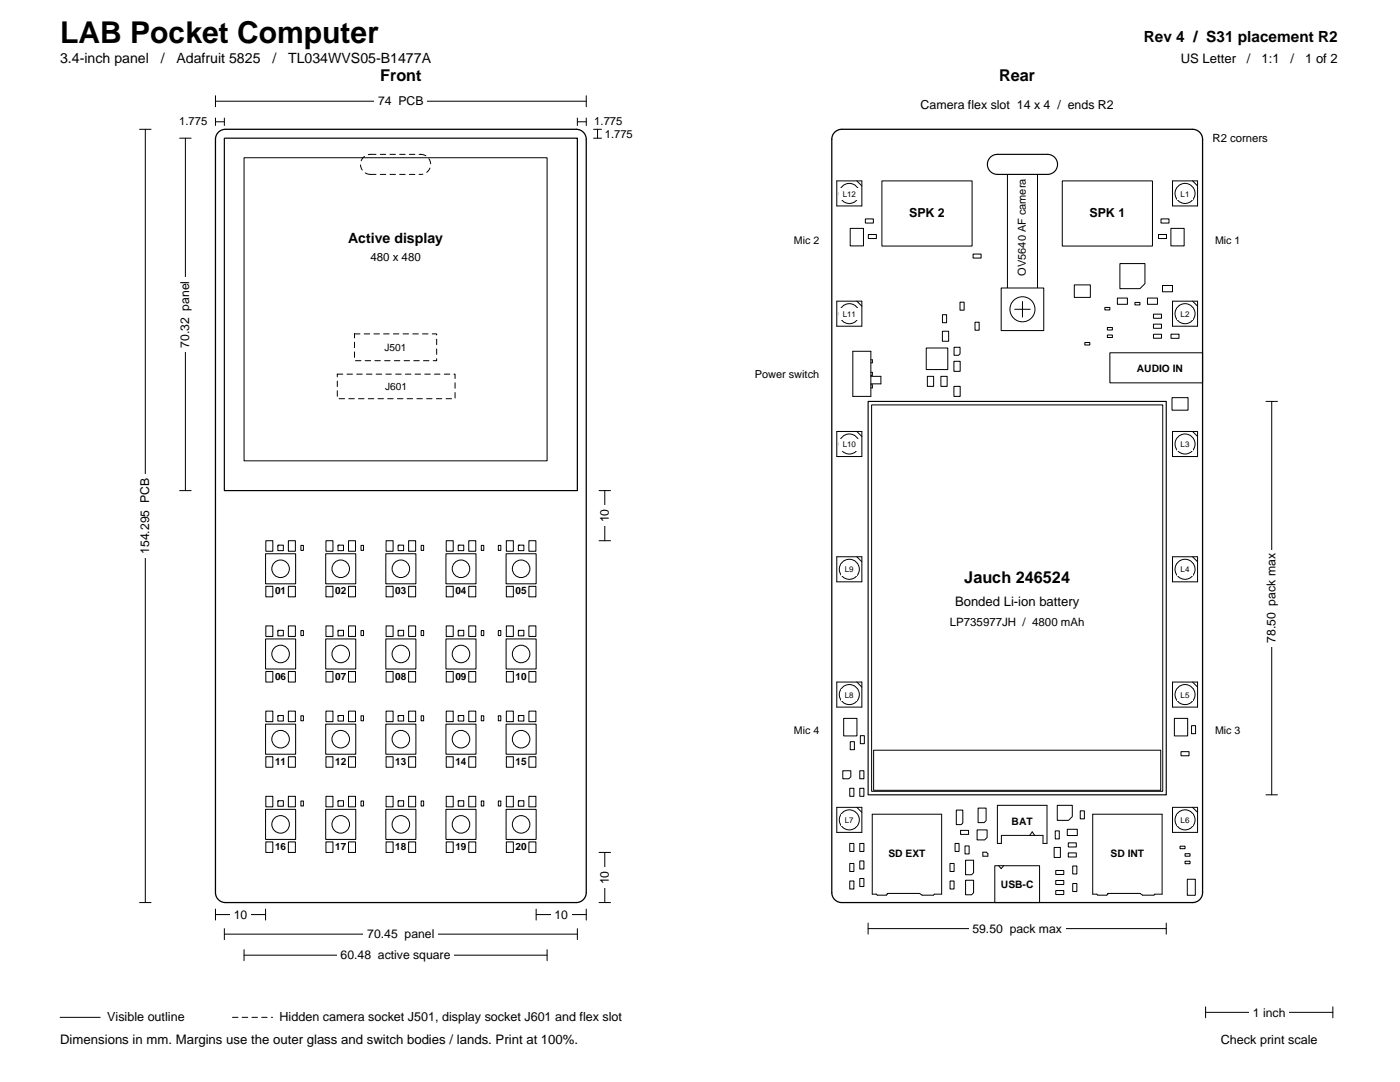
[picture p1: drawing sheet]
<svg xmlns="http://www.w3.org/2000/svg" width="279mm" height="216mm" viewBox="0 0 279 216" stroke-linecap="round" stroke-linejoin="round" font-family="sans-serif">
<g fill="none" stroke="#000" stroke-width=".2">
<path d="M48 39.5h2v1.2h-2zM51.7 37.2h1.6v.8h-1.6zM52.2 39.9h.6v.3h-.6zM52.7 34.7h1.6v.8h-1.6zM55.2 36.7h1.6v.8h-1.6zM55.2 38.7h1.6v.8h-1.6zM56.2 34.7h1.6v.8h-1.6zM59 38h2v1.2h-2zM59.7 35.7h1.6v.8h-1.6zM59.7 31.7h1.6v.8h-1.6zM59.7 33.7h1.6v.8h-1.6zM63.2 34.2h1.6v.8h-1.6z"/>
<path d="M63.2 36.2h1.6v.8h-1.6zM63.2 32.2h1.6v.8h-1.6zM63.2 38.2h1.6v.8h-1.6zM66.7 33.2h1.6v.8h-1.6zM66.7 37.2h1.6v.8h-1.6zM66.7 35.2h1.6v.8h-1.6zM68.2 31.2h1.6v.8h-1.6zM69.2 39.2h1.6v.8h-1.6zM69.2 29.2h1.6v.8h-1.6zM70 33.8h1v.5h-1zM70.1 35.8h.8v1.6h-.8zM87.2 38.7h1.6v.8h-1.6z"/>
<path d="M87.2 32.7h1.6v.8h-1.6zM87.2 34.7h1.6v.8h-1.6zM87.2 36.7h1.6v.8h-1.6zM90.6 31.3h.8v1.6h-.8zM90.7 38.7h1.6v.8h-1.6zM90.7 36.7h1.6v.8h-1.6zM90.7 34.7h1.6v.8h-1.6zM94.2 38.7h1.6v.8h-1.6zM94.2 36.7h1.6v.8h-1.6zM97.5 37.8h1v.5h-1zM97.7 39.7h1.6v.8h-1.6zM46.2 46.4h.6v.3h-.6z"/>
<path d="M46.2 44.9h.6v.3h-.6zM46.7 59.7h1.6v.8h-1.6zM47.2 42.7h1.6v.8h-1.6zM48.1 44.8h.8v1.6h-.8zM48.2 50.7h1.6v.8h-1.6zM48.8 48.1h.4v1h-.4zM50 44.1h9l.9 1v2.9h-9.9zM50.3 52.9h4.4v5.3h-5.3v-4.3zM51.5 41.3h1v.5h-1zM51.7 59.4h.6v.3h-.6zM51.7 50.7h1.6v.8h-1.6zM53.7 59.4h.6v.3h-.6z"/>
<path d="M54.5 40.8h1v.5h-1zM55.5 50.3h1v.5h-1zM55.7 59.4h.6v.3h-.6zM57.2 40.7h1.6v.8h-1.6zM58 51.6l.5-.5h7.5v8h-8zM60.5 40.5h2v1.2h-2zM61.1 43.8h.8v1.6h-.8zM62.6 47.3h.8v1.6h-.8zM63.5 44.5h2v1.2h-2zM64.7 40.2h1.6v.8h-1.6zM64.7 42.2h1.6v.8h-1.6zM65.1 47.8h.8v1.6h-.8z"/>
<path d="M68 49.5h2v1.2h-2zM68.2 45.5l.4-.4h1.2v2.9h-1.6zM68.2 57l.4-.4h1.2v2.9h-1.6zM68.8 41.3h2.2v2.5h-3v-1.7zM69.2 52.1h1v2.9h-1.3v-2.5zM86.8 52.2h1.4v1.8h-1.4zM86.9 56.1h.8v1.6h-.8zM87.1 42.4h7.8v4.4h-6.8l-1-1zM87.2 52.9h.6l-.3 .5zM87.2 53.4h.6M87.2 49.7h1.6v.8h-1.6zM87.5 52.6v.3"/>
<path d="M87.5 53.4v.2M89.4 56.1h.8v1.6h-.8zM89.7 53.7h1.6v.8h-1.6zM90.5 49.8h1v.5h-1zM91.7 51.4h1.6v.8h-1.6zM91.9 56.1h.8v1.6h-.8zM95.7 58.7h1.6v.8h-1.6zM96.1 46.3h.8v1.6h-.8zM96.7 43.7h1.6v.8h-1.6zM96.7 41.7h1.6v.8h-1.6zM97.8 49.7h3.4v7.8h-4.4v-6.8zM98.7 47.7h1.6v.8h-1.6z"/>
<path d="M98.7 45.7h1.6v.8h-1.6zM99.2 59.2h1.6v.8h-1.6zM100.2 41.7h1.6v.8h-1.6zM100.2 43.7h1.6v.8h-1.6zM102.2 45.7h1.6v.8h-1.6zM102.2 47.7h1.6v.8h-1.6zM103.8 57.7h1.4v1.8h-1.4zM104.1 58.4h.7l-.3 .5zM104.1 58.9h.7M104.2 51.2h1.6v.8h-1.6zM104.2 55.2h1.6v.8h-1.6zM104.2 53.2h1.6v.8h-1.6z"/>
<path d="M104.5 58.1v.3M104.5 58.9v.2M105.7 49.2h1.6v.8h-1.6zM106.7 59.2h1.6v.8h-1.6zM106.7 57.2h1.6v.8h-1.6zM107.6 54.4h1.1v1.3h-1.4v-1zM110.1 57.3h.8v1.6h-.8zM112.5 58.8h1v.5h-1zM46.7 65.7h1.6v.8h-1.6zM46.7 63.7h1.6v.8h-1.6zM46.7 67.7h1.6v.8h-1.6zM46.7 61.7h1.6v.8h-1.6z"/>
<path d="M46.7 69.7h1.6v.8h-1.6zM50.2 69.7h1.6v.8h-1.6zM50.6 76.3h.8v1.6h-.8zM52.2 71.7h1.6v.8h-1.6zM52.2 73.7h1.6v.8h-1.6zM52.8 60.7h3.4v7.8h-4.4v-6.8zM53.2 77.7h1.6v.8h-1.6zM53.2 75.7h1.6v.8h-1.6zM53.7 69.7h1.6v.8h-1.6zM56.3 79.7h1.4v1.8h-1.4zM56.3 75.7h1.4v1.8h-1.4zM56.7 76.4h.6l-.3 .5z"/>
<path d="M56.7 76.9h.6M57 76.1v.3M57 76.9v.2M57.2 69.7h1.6v.8h-1.6zM58.7 61.2h1.4v1.8h-1.4zM58.8 77.7h1.4v1.8h-1.4zM58.8 73.7h1.4v1.8h-1.4zM59 61.9h.8l-.4 .5zM59 62.4h.8M59.2 78.4h.6l-.3 .5zM59.2 78.9h.6M59.2 74.4h.6l-.3 .5z"/>
<path d="M59.2 74.9h.6M59.4 61.6v.3M59.4 62.4v.2M59.5 74.1v.3M59.5 74.9v.2M59.5 78.1v.3M59.5 78.9v.2M59.6 65.6h1.4v1.8h-1.4zM59.9 66.3h.8l-.4 .5zM59.9 66.8h.8M60.3 66v.3M60.3 66.8v.2"/>
<path d="M60.5 70h1.4v1.8h-1.4zM60.9 70.7h.6l-.3 .5zM60.9 71.2h.6M61.2 70.4v.3M61.2 71.2v.2M61.3 78.2h1.4v1.8h-1.4zM61.4 60.8h3.2v2.5h-2.6l-.6-.6zM61.4 74.4h1.4v1.8h-1.4zM61.6 78.9h.8l-.4 .5zM61.6 79.4h.8M61.8 75.1h.6l-.3 .5zM61.8 75.6h.6"/>
<path d="M62 78.6v.3M62 79.4v.2M62.1 74.8v.3M62.1 75.6v.2M62.4 66.1h1.2v2h-1.2zM64.1 72.8h.8v1.6h-.8zM64.1 77.8h.8v1.6h-.8zM65.2 65.7h1.6v.8h-1.6zM65.2 70.2h1.6v.8h-1.6zM66.1 61.3h.8v1.6h-.8zM67.2 67.7h1.6v.8h-1.6zM68.1 61.2h1.4v1.8h-1.4z"/>
<path d="M68.4 61.9h.7l-.3 .5zM68.4 62.4h.7M68.7 64.7h1.6v.8h-1.6zM68.8 61.6v.3M68.8 62.4v.2M86.9 61.2h1.4v1.8h-1.4zM87.2 61.9h.8l-.4 .5zM87.2 62.4h.8M87.6 61.6v.3M87.6 62.4v.2M88.7 70h1.4v1.8h-1.4zM89.1 70.7h.6l-.3 .5z"/>
<path d="M89.1 71.2h.6M89.4 60.6h1.2v2h-1.2zM89.4 70.4v.3M89.4 71.2v.2M89.7 65l.4-.4h1.2v2.9h-1.6zM92 62.8h1v.5h-1zM92.3 68.6h2.4l.7 .8v2.4l-.7 .7h-2.4l-.8-.7v-2.4zM93.2 60.7h1.6v.8h-1.6zM93.7 66.7h1.6v.8h-1.6zM93.9 79.9h1v.5h-1zM94.1 76.7h2.8v1.8h-2.8zM94.2 64.7h1.6v.8h-1.6z"/>
<path d="M94.8 77.6h.3M95.1 77v1.1M95.1 77.6l.6-.4v.8zM95.2 74.7h1.6v.8h-1.6zM95.7 77.6h.5M96.3 61.2h1.4v1.8h-1.4zM96.7 61.9h.7l-.4 .5zM96.7 62.4h.7M97 61.6v.3M97 62.4v.2M97.2 65.6h1.4v1.8h-1.4zM97.6 66.3h.6l-.3 .5z"/>
<path d="M97.6 66.8h.6M97.9 66v.3M97.9 66.8v.2M98.1 70h1.4v1.8h-1.4zM98.5 70.7h.6l-.3 .5zM98.5 71.2h.6M98.8 70.4v.3M98.8 71.2v.2M98.9 78.1h1.2v2h-1.2zM99 74.4h1.4v1.8h-1.4zM99.3 75.1h.7l-.3 .5zM99.3 75.6h.7"/>
<path d="M99.6 65.3h.8v1.6h-.8zM99.7 74.8v.3M99.7 75.6v.2M99.9 62.1l.5-.5h1.8v2h-2.3zM101.5 77.8h1v.5h-1zM101.6 74.8h.8v1.6h-.8zM103.9 74.3h3.2v1.6h-3.2zM104.2 77.2h1.6v.8h-1.6zM104.3 65.2h3.4v7.8h-4.4v-6.8zM104.3 61.7h1.4v1.8h-1.4zM104.7 62.4h.6l-.3 .5zM104.7 62.9h.6"/>
<path d="M105 62.1v.3M105 62.9v.2M107.2 61.2h1.6v.8h-1.6zM107.2 63.2h1.6v.8h-1.6zM108.6 75.8h.8v1.6h-.8zM110.7 68.7h1.6v.8h-1.6zM110.7 64.7h1.6v.8h-1.6zM110.7 72.7h1.6v.8h-1.6zM110.7 66.7h1.6v.8h-1.6zM110.7 62.7h1.6v.8h-1.6zM110.7 60.7h1.6v.8h-1.6zM112.5 70.8h1v.5h-1z"/>
<path d="M112.6 75.8h.8v1.6h-.8zM53.1 80.3h.8v1.6h-.8zM55.7 83.2h1.6v.8h-1.6zM56.1 94.8h.8v1.6h-.8zM56.6 89.8h.8v1.6h-.8zM56.7 80.4h.6l-.3 .5zM56.7 80.9h.6M57 80.1v.3M57 80.9v.2M58.1 93.3h.8v1.6h-.8zM58.8 81.7h1.4v1.8h-1.4zM58.9 86.1h1.2v2h-1.2z"/>
<path d="M59.2 82.4h.6l-.3 .5zM59.2 82.9h.6M59.5 82.1v.3M59.5 82.9v.2M60.4 94.1h1.2v2h-1.2zM60.4 90.1h1.2v2h-1.2zM61.4 82.1h1.2v2h-1.2zM61.4 86.1h1.2v2h-1.2zM62.9 89.9h4.3v4.3h-4.3zM64.3 81.1h2.5v3h-2.5zM65.2 85.6h.9v2.9h-1.2v-2.5zM66 95.3h1v.5h-1z"/>
<path d="M90.9 82.1h1.2v2h-1.2zM93.5 86.1h9v10h-10v-9zM94.1 81.2h1.6v.9h-1.6zM94.8 84.4h1v.5h-1zM95.1 82.9h1v.5h-1zM97.5 83.8h1v.5h-1zM97.5 82.4h1v.5h-1zM99.5 81.6h2v1.6h-2zM100 84.3h1v.5h-1zM100.1 81.6h.8v1.6h-.8zM102.3 80.4h.8v1.6h-.8zM102.4 83.6h.6v1h-.6z"/>
<path d="M103.9 91.5h1.1v.5h-1.1zM103.9 93h1.1v.5h-1.1zM103.9 94.6h1.1v.5h-1.1zM104 96.3h1v.5h-1zM106.1 80.2l1.1-1h4.3v5.3h-5.4zM106.4 93.1h1.1v.5h-1.1zM106.4 91.4h1.1v.5h-1.1zM106.5 95.3h1v.5h-1zM106.8 85.6h3v4.9h-4v-3.9zM108.9 93.8h3.2v2.5h-2.6l-.6-.6zM109 91.8h1v.5h-1zM112.4 90.1h1.2v2h-1.2z"/>
<path d="M112.4 86.1h1.2v2h-1.2zM53 110.5h6v6h-6zM53.1 117h1.4v2.1h-1.4zM53.1 107.9h1.4v2.1h-1.4zM55.5 108.8h1v1.1h-1zM55.7 108.8l-.2 .2M57.6 117h1.4v2.1h-1.4zM57.6 107.9h1.4v2.1h-1.4zM60.1 108.8h.5v1h-.5zM65 110.5h6v6h-6zM65.1 117h1.3v2.1h-1.3zM65.1 107.9h1.3v2.1h-1.3z"/>
<path d="M67.5 108.8h1.1v1.1h-1.1zM67.7 108.8l-.2 .2M69.5 117h1.4v2.1h-1.4zM69.5 107.9h1.4v2.1h-1.4zM72 108.8h.5v1h-.5zM77 110.5h6v6h-6zM77 117h1.5v2.1h-1.5zM77 107.9h1.5v2.1h-1.5zM79.5 108.8h1v1.1h-1zM79.7 108.8l-.2 .2M81.6 117h1.4v2.1h-1.4zM81.6 107.9h1.4v2.1h-1.4z"/>
<path d="M84.1 108.8h.5v1h-.5zM89 110.5h6v6h-6zM89.1 117h1.4v2.1h-1.4zM89.1 107.9h1.4v2.1h-1.4zM91.4 108.8h1.2v1.1h-1.2zM91.7 108.8l-.3 .2M93.5 117h1.4v2.1h-1.4zM93.5 107.9h1.4v2.1h-1.4zM96 108.8h.5v1h-.5zM99.4 108.8h.5v1h-.5zM101 110.5h6v6h-6zM101 117h1.4v2.1h-1.4z"/>
<path d="M101 107.9h1.4v2.1h-1.4zM103.5 108.8h1.1v1.1h-1.1zM103.7 108.8l-.2 .2M105.6 117h1.4v2.1h-1.4zM105.6 107.9h1.4v2.1h-1.4zM53 127.5h6v6h-6zM53.1 134h1.4v2.1h-1.4zM53.1 124.9h1.4v2.1h-1.4zM55.5 125.8h1v1.1h-1zM55.7 125.8l-.2 .2M57.6 134h1.4v2.1h-1.4zM57.6 124.9h1.4v2.1h-1.4z"/>
<path d="M60.1 125.8h.5v1h-.5zM65 127.5h6v6h-6zM65.1 134h1.3v2.1h-1.3zM65.1 124.9h1.3v2.1h-1.3zM67.5 125.8h1.1v1.1h-1.1zM67.7 125.8l-.2 .2M69.5 134h1.4v2.1h-1.4zM69.5 124.9h1.4v2.1h-1.4zM72 125.8h.5v1h-.5zM77 127.5h6v6h-6zM77 134h1.5v2.1h-1.5zM77 124.9h1.5v2.1h-1.5z"/>
<path d="M79.5 125.8h1v1.1h-1zM79.7 125.8l-.2 .2M81.6 134h1.4v2.1h-1.4zM81.6 124.9h1.4v2.1h-1.4zM84.1 125.8h.5v1h-.5zM89 127.5h6v6h-6zM89.1 134h1.4v2.1h-1.4zM89.1 124.9h1.4v2.1h-1.4zM91.4 125.8h1.2v1.1h-1.2zM91.7 125.8l-.3 .2M93.5 134h1.4v2.1h-1.4zM93.5 124.9h1.4v2.1h-1.4z"/>
<path d="M96 125.8h.5v1h-.5zM99.4 125.8h.5v1h-.5zM101 127.5h6v6h-6zM101 134h1.4v2.1h-1.4zM101 124.9h1.4v2.1h-1.4zM103.5 125.8h1.1v1.1h-1.1zM103.7 125.8l-.2 .2M105.6 134h1.4v2.1h-1.4zM105.6 124.9h1.4v2.1h-1.4zM53 144.5h6v6h-6zM53.1 158.9h1.4v2.1h-1.4zM53.1 151h1.4v2.1h-1.4z"/>
<path d="M53.1 141.9h1.4v2.1h-1.4zM55.5 159.8h1v1.1h-1zM55.5 142.8h1v1.1h-1zM55.7 159.8l-.2 .2M55.7 142.8l-.2 .2M57.6 158.9h1.4v2.1h-1.4zM57.6 151h1.4v2.1h-1.4zM57.6 141.9h1.4v2.1h-1.4zM60.1 159.8h.5v1h-.5zM60.1 142.8h.5v1h-.5zM65 144.5h6v6h-6zM65.1 151h1.3v2.1h-1.3z"/>
<path d="M65.1 141.9h1.3v2.1h-1.3zM65.1 158.9h1.3v2.1h-1.3zM67.5 142.8h1.1v1.1h-1.1zM67.5 159.8h1.1v1.1h-1.1zM67.7 142.8l-.2 .2M67.7 159.8l-.2 .2M69.5 151h1.4v2.1h-1.4zM69.5 141.9h1.4v2.1h-1.4zM69.5 158.9h1.4v2.1h-1.4zM72 159.8h.5v1h-.5zM72 142.8h.5v1h-.5zM77 144.5h6v6h-6z"/>
<path d="M77 158.9h1.5v2.1h-1.5zM77 151h1.5v2.1h-1.5zM77 141.9h1.5v2.1h-1.5zM79.5 142.8h1v1.1h-1zM79.5 159.8h1v1.1h-1zM79.7 142.8l-.2 .2M79.7 159.8l-.2 .2M81.6 158.9h1.4v2.1h-1.4zM81.6 151h1.4v2.1h-1.4zM81.6 141.9h1.4v2.1h-1.4zM84.1 159.8h.5v1h-.5zM84.1 142.8h.5v1h-.5z"/>
<path d="M89 144.5h6v6h-6zM89.1 158.9h1.4v2.1h-1.4zM89.1 151h1.4v2.1h-1.4zM89.1 141.9h1.4v2.1h-1.4zM91.4 159.8h1.2v1.1h-1.2zM91.4 142.8h1.2v1.1h-1.2zM91.7 159.8l-.3 .2M91.7 142.8l-.3 .2M93.5 158.9h1.4v2.1h-1.4zM93.5 151h1.4v2.1h-1.4zM93.5 141.9h1.4v2.1h-1.4zM96 142.8h.5v1h-.5z"/>
<path d="M96 159.8h.5v1h-.5zM99.4 142.8h.5v1h-.5zM99.4 159.8h.5v1h-.5zM101 144.5h6v6h-6zM101 151h1.4v2.1h-1.4zM101 141.9h1.4v2.1h-1.4zM101 158.9h1.4v2.1h-1.4zM103.5 142.8h1.1v1.1h-1.1zM103.5 159.8h1.1v1.1h-1.1zM103.7 142.8l-.2 .2M103.7 159.8l-.2 .2M105.6 151h1.4v2.1h-1.4z"/>
<path d="M105.6 141.9h1.4v2.1h-1.4zM105.6 158.9h1.4v2.1h-1.4zM53 161.5h6v6h-6zM53.1 168h1.4v2.1h-1.4zM57.6 168h1.4v2.1h-1.4zM65 161.5h6v6h-6zM65.1 168h1.3v2.1h-1.3zM69.5 168h1.4v2.1h-1.4zM77 161.5h6v6h-6zM77 168h1.5v2.1h-1.5zM81.6 168h1.4v2.1h-1.4zM89 161.5h6v6h-6z"/>
<path d="M89.1 168h1.4v2.1h-1.4zM93.5 168h1.4v2.1h-1.4zM101 161.5h6v6h-6zM101 168h1.4v2.1h-1.4zM105.6 168h1.4v2.1h-1.4z"/>
<circle cx="99.8" cy="83" r=".1"/>
<circle cx="56" cy="113.5" r="1.75"/>
<circle cx="68" cy="113.5" r="1.75"/>
<circle cx="80" cy="113.5" r="1.75"/>
<circle cx="92" cy="113.5" r="1.75"/>
<circle cx="104" cy="113.5" r="1.75"/>
<circle cx="56" cy="130.5" r="1.75"/>
<circle cx="68" cy="130.5" r="1.75"/>
<circle cx="80" cy="130.5" r="1.75"/>
<circle cx="92" cy="130.5" r="1.75"/>
<circle cx="104" cy="130.5" r="1.75"/>
<circle cx="56" cy="147.5" r="1.75"/>
<circle cx="68" cy="147.5" r="1.75"/>
<circle cx="80" cy="147.5" r="1.75"/>
<circle cx="92" cy="147.5" r="1.75"/>
<circle cx="104" cy="147.5" r="1.75"/>
<circle cx="56" cy="164.5" r="1.75"/>
<circle cx="68" cy="164.5" r="1.75"/>
<circle cx="80" cy="164.5" r="1.75"/>
<circle cx="92" cy="164.5" r="1.75"/>
<circle cx="104" cy="164.5" r="1.75"/>
</g>
<path d="M44.8 27.6h70.4v70.3h-70.4z" fill-rule="evenodd" fill="#fff" stroke="#000" stroke-width=".24"/>
<g fill="none" stroke="#000" stroke-width=".2">
<path d="M48.7 31.5h60.5v60.5h-60.5zM167 86.1h5v5h-5zM171 86.1l1 1"/>
<circle cx="169.5" cy="88.6" r="2"/>
</g>
<path d="M73.9 30.8h10M73.9 34.8a2 2 0 0 1-2-2 2 2 0 0 1 2-2M73.9 34.8h10M83.9 30.8a2 2 0 0 1 2 2 2 2 0 0 1-2 2M67.3 74.7h23.5v4.9h-23.5zM70.7 66.6h16.4v5.4h-16.4z" fill="none" stroke="#000" stroke-width=".2" stroke-dasharray="1.1 .8"/>
<path d="M43.6 26.4l.6-.4 .8-.2h70a2 2 0 0 1 2 2v150.3a2 2 0 0 1-2 2h-70a2 2 0 0 1-2-2v-150.3l.2-.8z" fill="none" stroke="#000" stroke-width=".25"/>
<path d="M167.5 87.6h4v2.3h-4z" fill-rule="evenodd" fill="#fff"/>
<g fill="none" stroke="#000" stroke-width=".2">
<path d="M167 161.1h5v5h-5zM171 161.1l1 1M213.2 168.2h1.6v.8h-1.6zM236.5 170.3h1v.5h-1z"/>
<circle cx="169.5" cy="163.6" r="2"/>
</g>
<path d="M167.9 162.6h3.2v2.2h-3.2z" fill-rule="evenodd" fill="#fff"/>
<path d="M185.1 75.1h1.2v2h-1.2zM188.1 62.8h.8v1.6h-.8zM221 66.8h1v.5h-1zM221.5 70.4h18.5v6h-18.5zM230.2 62.7h1.6v.8h-1.6zM233.9 79.3h3.2v2.5h-3.2zM168.4 143.3h2.6v3.5h-2.6zM169.6 168.3h.8v1.6h-.8zM214.1 172.8h.8v1.6h-.8zM235.5 168.8h1v.5h-1z" fill="none" stroke="#000" stroke-width=".2"/>
<path d="M226.2 72h10.6v2.8h-10.6z" fill-rule="evenodd" fill="#fff"/>
<g fill="none" stroke="#000" stroke-width=".2">
<path d="M234 36.1h5v5h-5zM238 36.1l1 1M231.7 43.7h1.6v.8h-1.6zM188.1 66.1h1.2v2h-1.2zM192.6 168.8h.8v1.6h-.8zM236.5 171.8h1v.5h-1z"/>
<circle cx="236.5" cy="38.6" r="2"/>
</g>
<path d="M234.9 37.6h3.2v2.2h-3.2z" fill-rule="evenodd" fill="#fff"/>
<g fill="none" stroke="#000" stroke-width=".2">
<path d="M167 36.1h5v5h-5zM171 36.1l1 1M169.6 157.3h.8v1.6h-.8zM190.6 168.3h.8v1.6h-.8zM211 160.7h3v2.2l-.7 .8h-2.3z"/>
<circle cx="169.5" cy="38.6" r="2"/>
</g>
<path d="M167.5 37.6h4v2.2h-4z" fill-rule="evenodd" fill="#fff"/>
<g fill="none" stroke="#000" stroke-width=".2">
<path d="M212 36.1h18v13h-18zM223.5 52.6h5v4l-1 1h-4zM229 59.5h2v1.2h-2zM230.2 66.7h1.6v.8h-1.6zM234 86.1h5v5h-5zM238 86.1l1 1M168.2 153.8h1.6v1.2l-.4 .4h-1.2zM237 175.4h1.5v3.2h-1.5z"/>
<circle cx="236.5" cy="88.6" r="2"/>
</g>
<path d="M234.9 87.6h3.2v2.3h-3.2z" fill-rule="evenodd" fill="#fff"/>
<g fill="none" stroke="#000" stroke-width=".2">
<path d="M234 60.1h5v5h-5zM238 60.1l1 1M215.6 161.8h.8v1.6h-.8z"/>
<circle cx="236.5" cy="62.6" r="2"/>
</g>
<path d="M234.9 61.6h3.2v2.2h-3.2z" fill-rule="evenodd" fill="#fff"/>
<g fill="none" stroke="#000" stroke-width=".2">
<path d="M172.7 43.7h1.6v.8h-1.6zM190.4 72.1h1.2v2h-1.2zM234 136.1h5v5h-5zM238 136.1l1 1M192.7 175.6h1.6v2.5l-.4 .4h-1.2z"/>
<circle cx="236.5" cy="138.6" r="2"/>
</g>
<path d="M234.9 137.6h3.2v2.3h-3.2z" fill-rule="evenodd" fill="#fff"/>
<g fill="none" stroke="#000" stroke-width=".2">
<path d="M232 57h2v1.2h-2zM170.2 70.1h3.6v9h-3.6zM173.8 75.1h2v1.5h-2M173.8 71.8h.3v.6h-.3M173.8 74.3h.3v.6h-.3M173.8 76.8h.3v.6h-.3M184.9 69.4h4.2v4.3h-4.2zM230.2 64.7h1.6v.8h-1.6zM234 111.1h5v5h-5zM238 111.1l1 1M169.7 148h.8v1.6h-.8zM171.6 157.3h.8v1.6h-.8z"/>
<path d="M234.4 143.3h2.6v3.5h-2.6zM171.6 171.8h.8v1.6h-.8zM192.7 171.6h1.6v2.5l-.4 .4h-1.2zM213 165.5h2v1.2h-2zM214.1 176.3h.8v1.6h-.8z"/>
<circle cx="236.5" cy="113.6" r="2"/>
</g>
<path d="M234.9 112.6h3.2v2.3h-3.2z" fill-rule="evenodd" fill="#fff"/>
<path d="M173.3 46.8h1.6v.8h-1.6zM237.8 144.8h.8v1.6h-.8zM199 160.7h9.9v7.6h-.8v-1.6h-8.3v1.6h-.8zM205.5 166.7l.5-.7 .5 .7M210.4 169.1h1.2v2h-1.2z" fill="none" stroke="#000" stroke-width=".2"/>
<path d="M201.2 162.5h5.6v2.8h-5.6z" fill-rule="evenodd" fill="#fff"/>
<g fill="none" stroke="#000" stroke-width=".2">
<path d="M176 36.1h18v13h-18zM233.7 45.6h2.6v3.5h-2.6zM187.8 75.1h1.2v2h-1.2zM167 111.1h5v5h-5zM171 111.1l1 1M169.6 175.8h.8v1.6h-.8zM195.2 161.2h1.6v2.5l-.4 .4h-1.2z"/>
<circle cx="169.5" cy="113.6" r="2"/>
</g>
<path d="M167.9 112.6h3.2v2.3h-3.2z" fill-rule="evenodd" fill="#fff"/>
<g fill="none" stroke="#000" stroke-width=".2">
<path d="M234 161.1h5v5h-5zM238 161.1l1 1"/>
<circle cx="236.5" cy="163.6" r="2"/>
</g>
<path d="M234.9 162.6h3.2v2.2h-3.2z" fill-rule="evenodd" fill="#fff"/>
<g fill="none" stroke="#000" stroke-width=".2">
<path d="M223 59.5h2v1.2h-2zM231.2 46.8h1.6v.8h-1.6zM190.4 77.1h1.2v2h-1.2zM190.4 69.3h1.2v1.3l-.3 .3h-.9zM194.6 64.3h.8v1.6h-.8zM216.5 68.3h1v.5h-1zM221 65.3h1v.5h-1zM167 136.1h5v5h-5zM171 136.1l1 1M235.7 150h1.6v.8h-1.6zM190.9 161.6h1.3v2.6l-.4 .3h-.9zM191.7 165.7h1.6v.8h-1.6z"/>
<path d="M195 165.6h2v1.5l-.5 .5h-1.5zM196.1 170h.7l.4 .3v.5h-1.1zM210.6 165.8h.8v1.6h-.8zM210.7 177.7h1.6v.8h-1.6zM213.2 170.2h1.6v.8h-1.6z"/>
<circle cx="169.5" cy="138.6" r="2"/>
</g>
<path d="M167.9 137.6h3.2v2.3h-3.2z" fill-rule="evenodd" fill="#fff"/>
<g fill="none" stroke="#000" stroke-width=".2">
<path d="M167 60.1h5v5h-5zM171 60.1l1 1M191.6 60.3h.8v1.6h-.8zM226.5 60.3h1v.5h-1zM233.7 66.7h1.6v.8h-1.6zM189.6 175.8h.8v1.6h-.8z"/>
<circle cx="169.5" cy="62.6" r="2"/>
</g>
<path d="M167.5 61.6h4v2.2h-4z" fill-rule="evenodd" fill="#fff"/>
<path d="M171.7 146.8h.8v1.6h-.8zM174.1 162.5h13.8v15.9h-1.4l-.2 .2h-2.3l-.5-.3h-6.4l-.2 .3h-1.8l-.2-.2h-.8z" fill="none" stroke="#000" stroke-width=".2"/>
<path d="M176.6 168.9h8.8v2.8h-8.8z" fill-rule="evenodd" fill="#fff"/>
<path d="M194.2 50.7h1.6v.8h-1.6zM169.6 172.3h.8v1.6h-.8zM189.6 172.3h.8v1.6h-.8zM210.7 173.7h1.6v.8h-1.6zM218.1 162.5h13.8v15.9h-1.4l-.2 .2h-2.3l-.5-.3h-6.4l-.2 .3h-1.8l-.2-.2h-.8z" fill="none" stroke="#000" stroke-width=".2"/>
<path d="M220.9 168.9h8.2v2.8h-8.2z" fill-rule="evenodd" fill="#fff"/>
<path d="M169.7 45.6h2.6v3.5h-2.6zM214.4 56.8h3.2v2.5h-3.2zM220.5 61.3h1v.5h-1zM171.6 153.8h.8v1.6h-.8zM171.6 175.3h.8v1.6h-.8zM171.6 168.3h.8v1.6h-.8zM198.5 172.7h9v7.4h-9zM199.3 172.7l.5 .6 .5-.6M210.7 175.7h1.6v.8h-1.6z" fill="none" stroke="#000" stroke-width=".2"/>
<path d="M199.1 175.1h7.8v2.7h-7.8z" fill-rule="evenodd" fill="#fff"/>
<path d="M166.6 26.4l.6-.4 .8-.2h70a2 2 0 0 1 2 2v150.3a2 2 0 0 1-2 2h-70a2 2 0 0 1-2-2v-150.3l.2-.8z" fill="none" stroke="#000" stroke-width=".25"/>
<path d="M201.1 34.8v22.7M207.1 34.8v22.7" fill="none" stroke="#000" stroke-width=".2"/>
<path d="M197.6 31.4l.7-.4 .8-.2h10a2 2 0 0 1 2 2 2 2 0 0 1-2 2h-10a2 2 0 0 1-1.9-1.2 2 2 0 0 1 .4-2.2z" fill="none" stroke="#000" stroke-width=".23"/>
<path d="M199.8 57.5h8.5v8.5h-8.5z" fill-rule="evenodd" fill="#fff" stroke="#000" stroke-width=".2"/>
<g fill="none" stroke="#000" stroke-width=".2">
<path d="M202.5 61.7h3.1M204.1 60.2v3.1"/>
<circle cx="204.1" cy="61.7" r="2.5"/>
</g>
<path d="M173.3 80.1h59.5v78.5h-59.5z" fill-rule="evenodd" fill="#fff" stroke="#000" stroke-width=".23"/>
<path d="M43 19.1v2.2M117 19.1v2.2M43 20.2h74M173.9 80.8h58.1v77.1h-58.1zM174.4 149.7h57.3v8h-57.3z" fill="none" stroke="#000" stroke-width=".2"/>
<path d="M74.8 18.5h10.4v3.2h-10.4z" fill-rule="evenodd" fill="#fff"/>
<path d="M27.8 25.8h2.4M29 25.8v154.3M27.8 180.1h2.4" fill="none" stroke="#000" stroke-width=".2"/>
<path d="M27.3 94.7h3.1v16.5h-3.1z" fill-rule="evenodd" fill="#fff"/>
<path d="M35.8 27.6h2.3M37 27.6v70.3M35.8 97.9h2.3" fill="none" stroke="#000" stroke-width=".2"/>
<path d="M35.3 55.3h3.1v14.8h-3.1z" fill-rule="evenodd" fill="#fff"/>
<path d="M43 24.3h1.8M43 23.6v1.4M44.8 23.6v1.4M115.2 24.3h1.8M115.2 23.6v1.4M117 23.6v1.4M118.5 25.8h1.5M118.5 27.6h1.5M119.2 25.8v1.8M119.6 97.9h2.3M120.7 97.9v10M119.6 107.9h2.3" fill="none" stroke="#000" stroke-width=".2"/>
<path d="M119 100.8h3.1v4.2h-3.1z" fill-rule="evenodd" fill="#fff"/>
<path d="M119.6 170.1h2.3M120.7 170.1v10M119.6 180.1h2.3" fill="none" stroke="#000" stroke-width=".2"/>
<path d="M119 173h3.1v4.2h-3.1z" fill-rule="evenodd" fill="#fff"/>
<path d="M43 181.4v2.2M43 182.5h10M53 181.4v2.2" fill="none" stroke="#000" stroke-width=".2"/>
<path d="M45.9 180.8h4.2v3.2h-4.2z" fill-rule="evenodd" fill="#fff"/>
<path d="M107 181.4v2.2M107 182.5h10M117 181.4v2.2" fill="none" stroke="#000" stroke-width=".2"/>
<path d="M109.9 180.8h4.2v3.2h-4.2z" fill-rule="evenodd" fill="#fff"/>
<path d="M44.8 185.3v2.2M44.8 186.4h70.4M115.2 185.3v2.2" fill="none" stroke="#000" stroke-width=".2"/>
<path d="M72.6 184.7h14.8v3.2h-14.8z" fill-rule="evenodd" fill="#fff"/>
<path d="M48.7 189.5v2.2M48.7 190.6h60.5M109.2 189.5v2.2" fill="none" stroke="#000" stroke-width=".2"/>
<path d="M67.3 188.9h23.3v3.2h-23.3z" fill-rule="evenodd" fill="#fff"/>
<path d="M173.3 184.2v2.2M173.3 185.3h59.5M232.8 184.2v2.2" fill="none" stroke="#000" stroke-width=".2"/>
<path d="M193.4 183.6h19.2v3.2h-19.2z" fill-rule="evenodd" fill="#fff"/>
<path d="M252.6 80.1h2.3M253.8 80.1v78.5M252.6 158.6h2.3" fill="none" stroke="#000" stroke-width=".2"/>
<path d="M252.1 109.7h3.1v19.3h-3.1z" fill-rule="evenodd" fill="#fff"/>
<path d="M12 203h8M240.6 200.9v2.2M240.6 202h25.4M266 200.9v2.2" fill="none" stroke="#000" stroke-width=".2"/>
<path d="M46.4 203h8" fill="none" stroke="#000" stroke-width=".2" stroke-dasharray="1.1 .8"/>
<path d="M249.3 200.3h8v3.2h-8z" fill-rule="evenodd" fill="#fff"/>
<text font-size="6" x="12" y="8.5">LAB Pocket Computer</text>
<g font-size="3.2">
<text x="75.9" y="16.2">Front</text>
<text x="199.4" y="16.2">Rear</text>
<text x="192.4" y="116.3">Jauch 246524</text>
</g>
<text font-size="3.1" x="228.3" y="8.3">Rev 4 / S31 placement R2</text>
<g font-size="2.8">
<text x="12" y="12.5">3.4-inch panel</text>
<text x="32.1" y="12.5">/</text>
<text x="35.2" y="12.5">Adafruit 5825</text>
<text x="54.4" y="12.5">/</text>
<text x="57.5" y="12.5">TL034WVS05-B1477A</text>
<text x="69.5" y="48.4">Active display</text>
</g>
<g font-size="2.6">
<text x="235.7" y="12.5">US Letter</text>
<text x="248.9" y="12.5">/</text>
<text x="251.8" y="12.5">1:1</text>
<text x="257.6" y="12.5">/</text>
<text x="260.5" y="12.5">1 of 2</text>
<text x="190.6" y="120.8">Bonded Li-ion battery</text>
<text x="12" y="208.2">Dimensions in mm. Margins use the outer glass and switch bodies / lands. Print at 100%.</text>
</g>
<g font-size="2.5">
<text x="183.7" y="21.7">Camera flex slot 14 x 4 / ends R2</text>
<text x="181.4" y="43.4">SPK 2</text>
<text x="217.4" y="43.4">SPK 1</text>
<text x="21.4" y="203.8">Visible outline</text>
<text x="55.8" y="203.8">Hidden camera socket J501, display socket J601 and flex slot</text>
<text x="243.6" y="208.2">Check print scale</text>
</g>
<g font-size="2.4">
<text x="75.5" y="21">74 PCB</text>
<text x="37.8" y="69.4" transform="rotate(-90 37.8 69.4)">70.32 panel</text>
<text x="121.5" y="104.2" transform="rotate(-90 121.5 104.2)">10</text>
<text x="29.8" y="110.5" transform="rotate(-90 29.8 110.5)">154.295 PCB</text>
<text x="254.6" y="128.3" transform="rotate(-90 254.6 128.3)">78.50 pack max</text>
<text x="121.5" y="176.4" transform="rotate(-90 121.5 176.4)">10</text>
<text x="46.6" y="183.3">10</text>
<text x="110.6" y="183.3">10</text>
<text x="68" y="191.4">60.48 active square</text>
<text x="73.3" y="187.2">70.45 panel</text>
<text x="194.1" y="186.1">59.50 pack max</text>
<text x="250.1" y="202.8">1 inch</text>
</g>
<g font-size="2.3">
<text x="35.8" y="24.9">1.775</text>
<text x="118.6" y="24.9">1.775</text>
<text x="242" y="28.3">R2 corners</text>
<text x="73.9" y="52.2">480 x 480</text>
<text x="189.6" y="124.8">LP735977JH / 4800 mAh</text>
</g>
<g font-size="2.2">
<text x="120.7" y="27.5">1.775</text>
<text x="204.7" y="55" transform="rotate(-90 204.7 55)">OV5640 AF camera</text>
<text x="150.6" y="75.4">Power switch</text>
</g>
<g font-size="2.1">
<text x="158.4" y="48.8">Mic 2</text>
<text x="242.5" y="48.8">Mic 1</text>
<text x="158.4" y="146.5">Mic 4</text>
<text x="242.5" y="146.5">Mic 3</text>
</g>
<g font-size="2">
<text x="76.7" y="70">J501</text>
<text x="76.9" y="77.8">J601</text>
<text x="226.9" y="74.2">AUDIO IN</text>
<text x="54.9" y="118.6">01</text>
<text x="66.9" y="118.6">02</text>
<text x="78.9" y="118.6">03</text>
<text x="90.9" y="118.6">04</text>
<text x="102.9" y="118.6">05</text>
<text x="54.9" y="135.6">06</text>
<text x="66.9" y="135.6">07</text>
<text x="78.9" y="135.6">08</text>
<text x="90.9" y="135.6">09</text>
<text x="102.9" y="135.6">10</text>
<text x="54.9" y="152.6">11</text>
<text x="66.9" y="152.6">12</text>
<text x="78.9" y="152.6">13</text>
<text x="90.9" y="152.6">14</text>
<text x="102.9" y="152.6">15</text>
<text x="201.9" y="164.7">BAT</text>
<text x="54.9" y="169.6">16</text>
<text x="66.9" y="169.6">17</text>
<text x="78.9" y="169.6">18</text>
<text x="90.9" y="169.6">19</text>
<text x="102.9" y="169.6">20</text>
<text x="177.3" y="171.1">SD EXT</text>
<text x="221.6" y="171.1">SD INT</text>
<text x="199.8" y="177.2">USB-C</text>
</g>
<g font-size="1.6">
<text x="168.2" y="39.2">L12</text>
<text x="235.6" y="39.2">L1</text>
<text x="168.2" y="63.2">L11</text>
<text x="235.6" y="63.2">L2</text>
<text x="168.2" y="89.2">L10</text>
<text x="235.6" y="89.2">L3</text>
<text x="168.6" y="114.2">L9</text>
<text x="235.6" y="114.2">L4</text>
<text x="168.6" y="139.2">L8</text>
<text x="235.6" y="139.2">L5</text>
<text x="168.6" y="164.2">L7</text>
<text x="235.6" y="164.2">L6</text>
</g>
</svg>
